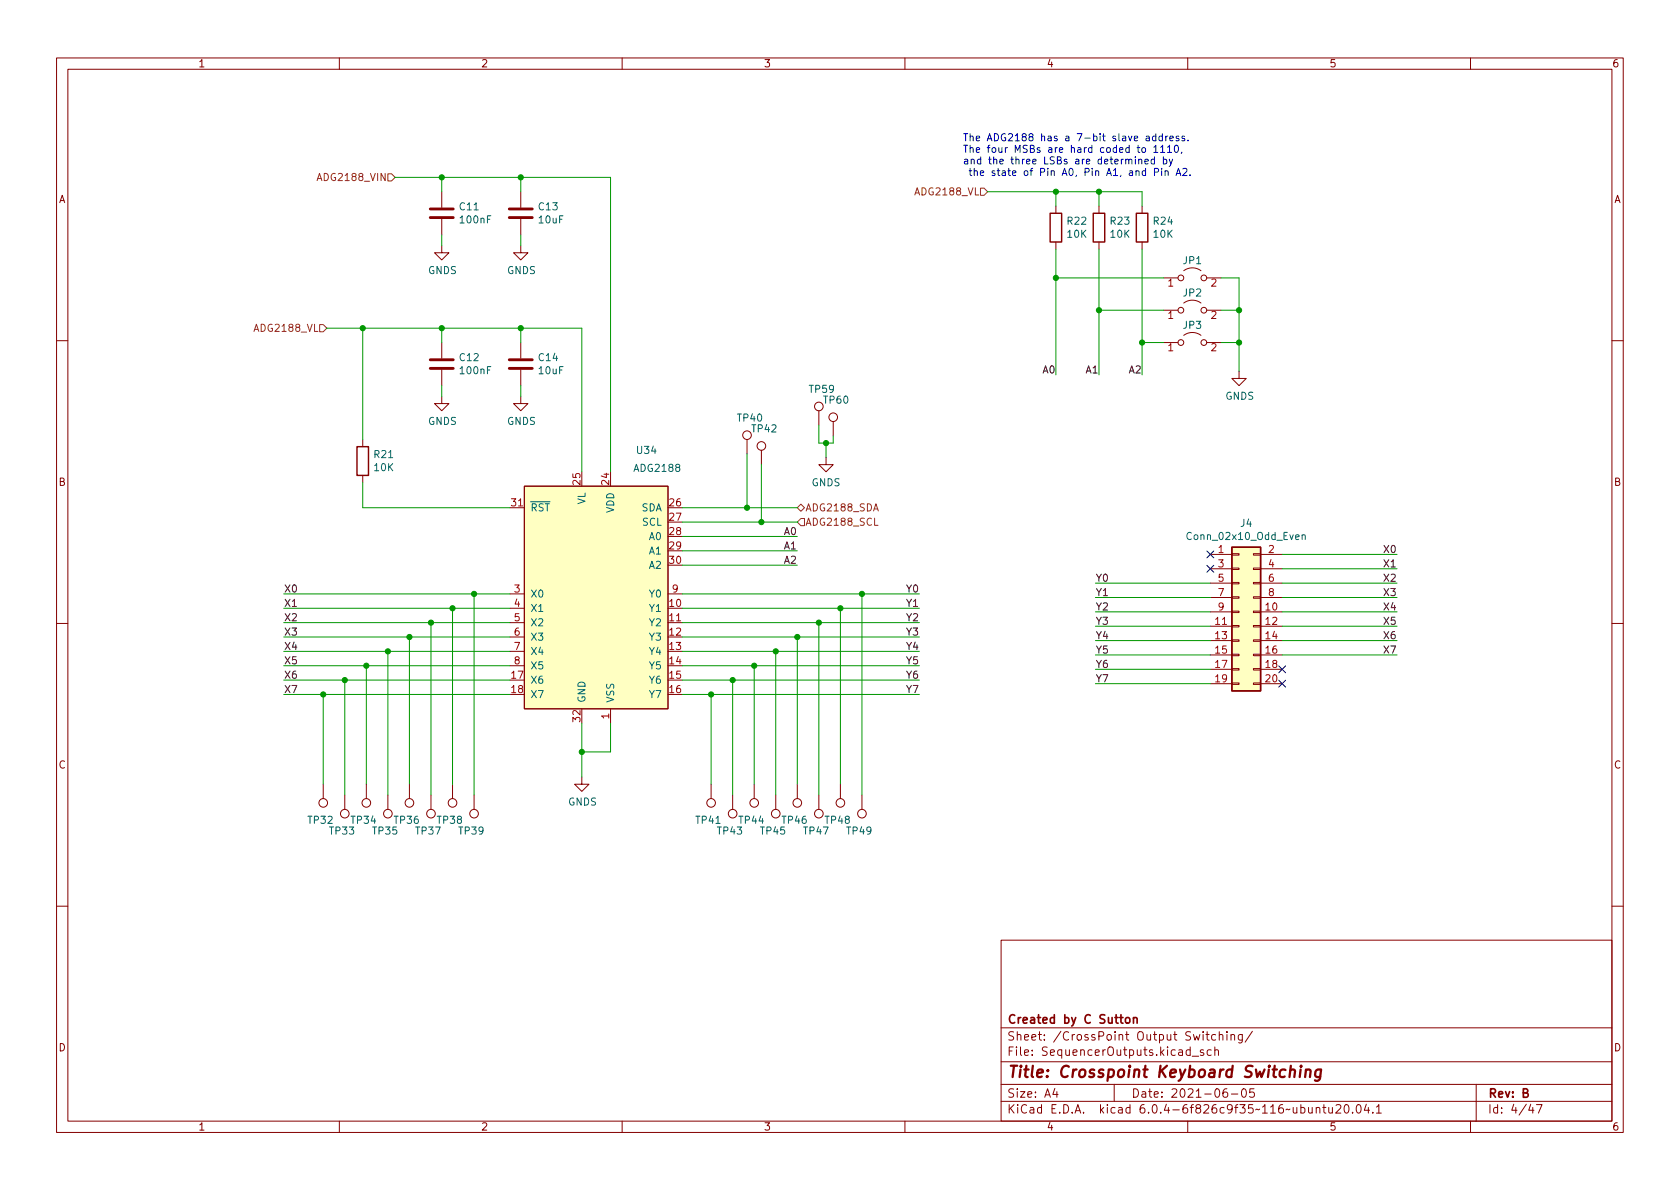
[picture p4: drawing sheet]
<svg xmlns="http://www.w3.org/2000/svg" width="297mm" height="210mm" viewBox="0 0 297 210" stroke-linecap="round" stroke-linejoin="round" font-family="sans-serif">
<g fill="none" stroke="#840000" stroke-width=".18">
<path d="M10 10.2h277v190.1h-277zM12 12.2h273v186.1h-273zM60 10.2v2M110 10.2v2M160 10.2v2M210 10.2v2M260 10.2v2M78.1 33.9v2.8M78.1 38.7v2.8M92.1 33.9v2.8M92.1 38.7v2.8M186.7 36.4v1.3"/>
<path d="M194.3 36.4v1.3M201.9 36.4v1.3M78.1 43.4v1.3h1.3l-1.3 1.3-1.3-1.3h1.3M92.1 43.4v1.3h1.2l-1.2 1.3-1.3-1.3h1.3M186.7 42.8v1.3M194.3 42.8v1.3M201.9 42.8v1.3M205.7 54.9h2.6M205.7 49.1h2.6M209.3 53.6a2.54 2.54 0 0 1 3 0M209.3 59.3a2.54 2.54 0 0 1 3 0M209.3 47.9a2.54 2.54 0 0 1 3 0"/>
<path d="M213.4 54.9h2.5M213.4 49.1h2.5M10 60.2h2M64.1 77.7v1.3M78.1 70.1v1.3h1.3l-1.3 1.2-1.3-1.2h1.3M78.1 60.6v2.8M78.1 65.4v2.8M92.1 70.1v1.3h1.2l-1.2 1.2-1.3-1.2h1.3M92.1 60.6v2.8M92.1 65.4v2.8M132.1 77.7v2.6M134.6 79.6v2.6"/>
<path d="M144.8 72.6v2.6M147.3 74.5v2.6M205.7 60.6h2.6M213.4 60.6h2.5M219.1 65.7v1.2h1.2l-1.2 1.3-1.3-1.3h1.3M285 60.2h2M64.1 84.1v1.2M90.2 89.8h2.5M92.7 86h25.4v39.3h-25.4zM146 80.9v1.3h1.3l-1.3 1.2-1.2-1.2h1.2M214 98h3.8M217.8 97.9h1.3v.3h-1.3z"/>
<path d="M221.6 97.9h1.3v.3h-1.3zM222.9 98h3.8M10 110.2h2M90.2 110.1h2.5M90.2 105h2.5M90.2 107.6h2.5M90.2 112.6h2.5M90.2 115.2h2.5M90.2 117.7h2.5M118.1 110.1h2.5M118.1 105h2.5M214 108.2h3.8"/>
<path d="M214 110.7h3.8M214 113.3h3.8M214 115.8h3.8M214 118.4h3.8M214 100.6h3.8M214 103.1h3.8M214 105.7h3.8M217.8 118.2h1.3v.3h-1.3zM217.8 115.7h1.3v.2h-1.3zM217.8 113.2h1.3v.2h-1.3zM217.8 110.6h1.3v.3h-1.3zM217.8 108.1h1.3v.2h-1.3z"/>
<path d="M217.8 105.5h1.3v.3h-1.3zM217.8 103h1.3v.2h-1.3zM217.8 100.5h1.3v.2h-1.3zM221.6 118.2h1.3v.3h-1.3zM221.6 115.7h1.3v.2h-1.3zM221.6 113.2h1.3v.2h-1.3zM221.6 110.6h1.3v.3h-1.3zM221.6 108.1h1.3v.2h-1.3zM221.6 105.5h1.3v.3h-1.3zM221.6 103h1.3v.2h-1.3zM221.6 100.5h1.3v.2h-1.3zM222.9 108.2h3.8"/>
<path d="M222.9 110.7h3.8M222.9 113.3h3.8M222.9 115.8h3.8M222.9 118.4h3.8M222.9 100.6h3.8M222.9 103.1h3.8M222.9 105.7h3.8M285 110.2h2M57.1 138.7v2.5M64.8 138.7v2.5M72.4 138.7v2.5M80 138.7v2.5"/>
<path d="M102.9 137.4v1.3h1.2l-1.2 1.2-1.3-1.2h1.3M107.9 125.3v2.6M125.7 138.7v2.5M133.3 138.7v2.5M141 138.7v2.5M148.6 138.7v2.5M214 120.9h3.8M217.8 120.8h1.3v.2h-1.3zM221.6 120.8h1.3v.2h-1.3zM222.9 120.9h3.8M61 140.6v2.5M68.6 140.6v2.5"/>
<path d="M76.2 140.6v2.5M83.8 140.6v2.5M129.5 140.6v2.5M137.2 140.6v2.5M144.8 140.6v2.5M152.4 140.6v2.5M10 160.2h2M177 166.3h108v32h-108zM285 160.2h2M60 198.3v2M110 198.3v2M160 198.3v2"/>
<path d="M177 194.8h108M177 191.8h108M177 187.8h108M177 181.8h108M186.5 192.5l-.4 1h1M186.9 193v1M197 191.8v3M210 198.3v2M210.4 185.7l-.4-.1-.3 .3v.4l.2 .3h.5M210.4 185.1v1.5M210.8 186.8h1.1M212.8 185.7l-.4-.1-.2 .2 .1 .3 .5 .1v.4h-.6"/>
<path d="M213.2 182.9h.6M213.4 182.4v1.3l.4 .2M214.1 185.7l-.4-.1-.3 .3v.4l.2 .3h.5M214.8 185.8l.2-.2 .4 .1v.9M214.8 185.1v1.5M214.9 183l-.4-.1-.3 .3v.4l.2 .3h.5M215.6 183.1l.2-.2 .3 .1 .1 .9M215.6 182.4v1.5M216.9 192.5a.59 .59 0 0 0-.7 .7v.5l.2 .3h.4l.2-.1 .1-.5-.2-.2-.4-.1-.3 .3M216.9 182.4v.2M216.9 182.9v1M217.6 183.1l.3-.2 .3 .1 .1 .9"/>
<path d="M217.6 182.9v1M217.7 193.5h1.2M219.6 182.9v1.2l-.2 .3h-.4M219.6 183l-.4-.1-.3 .3v.4l.2 .3h.5M219.7 192.6l.2-.1a.81 .81 0 0 1 .5 .7 .81 .81 0 0 1-.3 .8h-.1a.81 .81 0 0 1-.6-.6 .81 .81 0 0 1 .3-.8zM221.4 182.4l-1.3 1.9M221.7 192.5h-.7l-.1 .7 .2-.1 .5 .1 .2 .2-.1 .5-.2 .1-.6-.1M232.7 196l.2-.2 .4 .1 .1 .9M232.7 195.8v1M233.9 195.8h.5M234.1 195.3v1.3l.3 .2M234.9 195.8l.1 1h.4l.2-.1"/>
<path d="M235.6 195.8v1M236.2 195.5l.6-.2 .2 .2 .1 .3-1 1h1M237.8 195.5l.2-.2a.81 .81 0 0 1 .6 .7 .81 .81 0 0 1-.3 .8h-.2a.81 .81 0 0 1-.3-1.3zM239.1 196.7v.1M240 195.4l.1-.1a.81 .81 0 0 1 .6 .7 .81 .81 0 0 1-.3 .8h-.1a.81 .81 0 0 1-.6-.6 .81 .81 0 0 1 .3-.8zM241.6 195.3l-.4 1h.9M241.9 195.8v1M242.7 196.7v.1M243.4 195.8l.4-.5v1.5M243.4 196.8h.8M260 198.3v2M261 191.8v6.5"/>
<path d="M270.6 195.3l-.3 1h.9M271 195.8v1M271.7 195.3h.9l-.6 1.5"/>
<circle cx="208.8" cy="49.1" r=".51"/>
<circle cx="208.8" cy="54.9" r=".51"/>
<circle cx="212.9" cy="54.9" r=".51"/>
<circle cx="212.9" cy="49.1" r=".51"/>
<circle cx="132.1" cy="77" r=".76"/>
<circle cx="134.6" cy="78.9" r=".76"/>
<circle cx="144.8" cy="71.9" r=".76"/>
<circle cx="147.3" cy="73.8" r=".76"/>
<circle cx="208.8" cy="60.6" r=".51"/>
<circle cx="212.9" cy="60.6" r=".51"/>
<circle cx="57.1" cy="142" r=".76"/>
<circle cx="61" cy="143.9" r=".76"/>
<circle cx="64.8" cy="142" r=".76"/>
<circle cx="68.6" cy="143.9" r=".76"/>
<circle cx="72.4" cy="142" r=".76"/>
<circle cx="76.2" cy="143.9" r=".76"/>
<circle cx="80" cy="142" r=".76"/>
<circle cx="83.8" cy="143.9" r=".76"/>
<circle cx="125.7" cy="142" r=".76"/>
<circle cx="129.5" cy="143.9" r=".76"/>
<circle cx="133.3" cy="142" r=".76"/>
<circle cx="137.2" cy="143.9" r=".76"/>
<circle cx="141" cy="142" r=".76"/>
<circle cx="144.8" cy="143.9" r=".76"/>
<circle cx="148.6" cy="142" r=".76"/>
<circle cx="152.4" cy="143.9" r=".76"/>
</g>
<path d="M228.1 189.3a.49 .49 0 0 1 .9 .1l-.2 1.1M230 189.1l-.2 1.4M230 188.5l-.1 .1 .1 .1 .1-.1-.1-.1v.2M230.9 189.3a.49 .49 0 0 1 .8 .1l-.1 1.1M230.9 189.1l-.1 1.4M233.6 189.2a.66 .66 0 0 0-1 .3l-.1 .6 .2 .3 .1 .1 .6-.1M233.6 189.1l-.2 1.6a.6 .6 0 0 1-.9 .3" fill="none" stroke="#840000" stroke-width=".4"/>
<path d="M200.4 179.9v1M199.1 180.1l.2-.2 .4 .2 .1 .5-.2 .3h-.3l-.2-.1zM200.4 180.1l.2-.2 .4 .1 .1 .9" fill="none" stroke="#840000" stroke-width=".3"/>
<path d="M76.1 38.5h4M76.1 37h4M90 38.5h4.1M90 37h4.1M76.1 65.1h4M76.1 63.6h4M90 65.1h4.1M90 63.6h4.1" fill="none" stroke="#840000" stroke-width=".51"/>
<g fill="#ffffc2" stroke="#ffffc2" stroke-width=".18">
<path d="M217.8 96.8h5.1v25.4h-5.1z"/>
<path d="M92.7 86h25.4v39.3h-25.4z"/>
</g>
<path d="M185.7 37.7h2v5.1h-2zM193.3 37.7h2v5.1h-2zM200.9 37.7h2v5.1h-2zM63.1 79h2.1v5.1h-2.1zM217.8 96.8h5.1v25.4h-5.1z" fill="none" stroke="#840000" stroke-width=".25"/>
<path d="M230.2 94.7l.2-.1h.3l.1 .8M230.2 94.6v.8" fill="none" stroke="#006464" stroke-width=".18"/>
<path d="M56.1 31.9l.4-1.2 .4 1.2M68.6 30.7h.6l.6 .7-.6 .6h-.6zM173.4 33.3h.6l.6 .6-.6 .6h-.6zM56.5 57.4h.6l.7 .6-.7 .7h-.6zM141 89.8l.6-.7 .6 .7-.6 .6zM141.6 91.7h.6v1.3h-.6l-.6-.7zM154.6 91.6v1.3h.6" fill="none" stroke="#725600" stroke-width=".18"/>
<g fill="none" stroke="#0000c2" stroke-width=".18">
<path d="M200.7 28.2v.8M201.3 28.3l.2-.1h.3l.1 .8M201.3 28.2v.8M202 26.2l.3-.1 .3 .2v.4l-.3 .3-.3-.1-.1-.2zM202.4 28.6l.6-.1v-.3h-.4l-.2 .1 .1 .6h.5M202.6 30.3l-.4-.1-.3 .2 .2 .6h.5M202.6 29.8v1.2M202.7 24.1h.5v.8M203.2 24.4h-.4l-.2 .2 .2 .3 .4-.1M204 26l.4-.3v1.3M204 27h.7M204.1 28.2h-.3l-.3 .2 .1 .5h.5"/>
<path d="M204.1 30.4h.6l.1-.2v-.3l-.7-.1v1.2M204.1 27.7v1.3M204.4 24.1h-.4l-.2 .2 .1 .5h.5M204.4 23.6v1.3M205.2 26l.4-.3v1.3M205.2 27h.7M205.4 29.8v.1M205.4 30.2v.8M205.5 24.1h-.3l-.3 .2 .1 .5h.5M205.5 23.6v1.3M205.7 28.2h.4l.2 .2-.1 .5h-.5M205.7 27.7v1.3"/>
<path d="M206 30.3l.2-.1 .3 .1v.7M206 30.2v.8M206.1 24.1v.8M206.4 26l.4-.3v1.3M206.4 27h.7M206.5 24.1l-.4 .2M206.7 28.2l.3 .8M206.8 24.5l.6-.1v-.3h-.4l-.2 .1 .1 .6h.5M207.3 28.2l-.4 1.1-.2 .1M207.8 25.8l.1-.1a.68 .68 0 0 1 .5 .6 .68 .68 0 0 1-.5 .7l-.1-.2-.2-.3zM207.9 31l.5-1.2 .4 1.2M208.1 30.7h.6"/>
<path d="M208.4 24.1h-.3l-.2 .1 .1 .2 .4 .1v.3h-.5M209 26.9l-.2 .2M209.1 29.9l.5-.1 .3 .3-.8 .9h.8M209.4 24.1h-.3l-.1 .1v.2l.4 .1v.3h-.4M210 24.8v.1M210.4 30.9v.1"/>
</g>
<g fill="none" stroke="#009600" stroke-width=".18">
<path d="M69.8 31.4h38.1v52M78.1 31.4v2.5M92.1 31.4v2.5M174.6 33.9h27.3v2.5M186.7 33.9v2.5M194.3 33.9v2.5M57.8 58h45.1v25.4M64.1 58v19.7M78.1 41.5v1.9M78.1 58v2.6M92.1 41.5v1.9M92.1 58v2.6"/>
<path d="M186.7 49.1h19M186.7 44.1v22.2M194.3 44.1v22.2M194.3 54.9h11.4M201.9 44.1v22.2M215.9 49.1h3.2v16.6M215.9 54.9h3.2M78.1 68.2v1.9M92.1 68.2v1.9M144.8 75.2v3.2h2.5v-1.3M146 78.4v2.5M201.9 60.6h3.8"/>
<path d="M215.9 60.6h3.2M64.1 85.3v4.5h26.1M120.6 92.3h20.4M120.6 94.9h20.4M120.6 99.9h20.4M120.6 97.4h20.4M120.6 89.8h20.4M132.1 80.3v9.5M134.6 82.2v10.1M226.7 98h20.3M50.2 115.2h40M50.2 110.1h40"/>
<path d="M50.2 107.6h40M50.2 112.6h40M50.2 117.7h40M50.2 105h40M64.8 117.7v21M68.6 115.2v25.4M72.4 112.6v26.1M76.2 110.1v30.5M80 107.6v31.1M83.8 105v35.6M120.6 115.2h42M120.6 110.1h42"/>
<path d="M120.6 107.6h42M120.6 112.6h42M120.6 117.7h42M120.6 105h42M133.3 117.7v21M137.2 115.2v25.4M141 112.6v26.1M144.8 110.1v30.5M148.6 107.6v31.1M152.4 105v35.6M193.7 108.2h20.3M193.7 105.7h20.3"/>
<path d="M193.7 115.8h20.3M193.7 110.7h20.3M193.7 118.4h20.3M193.7 103.1h20.3M193.7 113.3h20.3M226.7 108.2h20.3M226.7 105.7h20.3M226.7 115.8h20.3M226.7 110.7h20.3M226.7 103.1h20.3M226.7 100.6h20.3M226.7 113.3h20.3"/>
<path d="M50.2 120.3h40M50.2 122.8h40M57.1 122.8v15.9M61 120.3v20.3M102.9 127.9v9.5M107.9 127.9v5.1h-5M120.6 120.3h42M120.6 122.8h42M125.7 122.8v15.9M129.5 120.3v20.3M193.7 120.9h20.3"/>
</g>
<path d="M213.4 97.4l1.2 1.2M213.4 100l1.2 1.2M214.6 97.4l-1.2 1.2M214.6 100l-1.2 1.2M226.1 117.7l1.2 1.3M227.3 117.7l-1.2 1.3M226.1 120.3l1.2 1.2M227.3 120.3l-1.2 1.2" fill="none" stroke="#000084" stroke-width=".18"/>
<g fill="#009600" stroke="#009600" stroke-width=".18">
<circle cx="125.7" cy="122.8" r=".46"/>
<circle cx="129.5" cy="120.3" r=".46"/>
<circle cx="137.2" cy="115.2" r=".46"/>
<circle cx="144.8" cy="110.1" r=".46"/>
<circle cx="141" cy="112.6" r=".46"/>
<circle cx="133.3" cy="117.7" r=".46"/>
<circle cx="194.3" cy="54.9" r=".46"/>
<circle cx="186.7" cy="49.1" r=".46"/>
<circle cx="57.1" cy="122.8" r=".46"/>
<circle cx="83.8" cy="105" r=".46"/>
<circle cx="76.2" cy="110.1" r=".46"/>
<circle cx="80" cy="107.6" r=".46"/>
<circle cx="72.4" cy="112.6" r=".46"/>
<circle cx="102.9" cy="133" r=".46"/>
<circle cx="64.8" cy="117.7" r=".46"/>
<circle cx="68.6" cy="115.2" r=".46"/>
<circle cx="61" cy="120.3" r=".46"/>
<circle cx="152.4" cy="105" r=".46"/>
<circle cx="146" cy="78.4" r=".46"/>
<circle cx="148.6" cy="107.6" r=".46"/>
<circle cx="134.6" cy="92.3" r=".46"/>
<circle cx="132.1" cy="89.8" r=".46"/>
<circle cx="78.1" cy="31.4" r=".46"/>
<circle cx="64.1" cy="58" r=".46"/>
<circle cx="78.1" cy="58" r=".46"/>
<circle cx="92.1" cy="58" r=".46"/>
<circle cx="92.1" cy="31.4" r=".46"/>
<circle cx="219.1" cy="54.9" r=".46"/>
<circle cx="219.1" cy="60.6" r=".46"/>
<circle cx="201.9" cy="60.6" r=".46"/>
<circle cx="186.7" cy="33.9" r=".46"/>
<circle cx="194.3" cy="33.9" r=".46"/>
</g>
<text font-size="2.8" fill="#840000" x="178" y="190.6">Title: Crosspoint Keyboard Switching</text>
<g font-size="2.1" fill="#840000">
<text x="178" y="184">Sheet: /CrossPoint Output Switching/</text>
<text x="178" y="181">Created by C Sutton</text>
<text x="178" y="186.7">File: SequencerOutputs.kicad_sch</text>
<text x="178" y="196.9">KiCad E.D.A. kicad 6.0.4-6f826c9f35~116~ubuntu20.04.1</text>
<text x="178" y="194.1">Size: A4</text>
<text x="200" y="194.1">Date: 2021-06-05</text>
<text x="263" y="194.1">Rev: B</text>
<text x="263" y="196.9">Id: 4/47</text>
</g>
<g font-size="1.8" fill="#840000">
<text x="35" y="11.9">1</text>
<text x="85" y="11.9">2</text>
<text x="135" y="11.9">3</text>
<text x="185" y="11.9">4</text>
<text x="235" y="11.9">5</text>
<text x="285" y="11.9">6</text>
<text x="10.3" y="35.9">A</text>
<text x="285.3" y="35.9">A</text>
<text x="10.3" y="85.9">B</text>
<text x="285.3" y="85.9">B</text>
<text x="10.3" y="135.9">C</text>
<text x="285.3" y="135.9">C</text>
<text x="10.3" y="185.9">D</text>
<text x="285.3" y="185.9">D</text>
<text x="35" y="199.9">1</text>
<text x="85" y="199.9">2</text>
<text x="135" y="199.9">3</text>
<text x="185" y="199.9">4</text>
<text x="235" y="199.9">5</text>
<text x="285" y="199.9">6</text>
</g>
<g font-size="1.8" fill="#0000c2">
<text x="170.2" y="25">The ADG2188 has a 7-bit slave address.</text>
<text x="170.2" y="27">The four MSBs are hard coded to 1110,</text>
<text x="170.2" y="29.1">and the three LSBs are determined by</text>
<text x="170.7" y="31.1">the state of Pin A0, Pin A1, and Pin A2.</text>
</g>
<g font-size="1.8" fill="#725600">
<text x="56.7" y="32">ADG2188_VIN</text>
<text x="162.1" y="34.5">ADG2188_VL</text>
<text x="45.3" y="58.7">ADG2188_VL</text>
<text x="142.3" y="93">ADG2188_SCL</text>
<text x="142.3" y="90.4">ADG2188_SDA</text>
</g>
<g font-size="1.8" fill="#006464">
<text x="81.3" y="37.2">C11</text>
<text x="81.5" y="39.5">100nF</text>
<text x="95.3" y="37.2">C13</text>
<text x="95.3" y="39.5">10uF</text>
<text x="188.8" y="39.7">R22</text>
<text x="196.4" y="39.7">R23</text>
<text x="204" y="39.7">R24</text>
<text x="188.8" y="42">10K</text>
<text x="196.4" y="42">10K</text>
<text x="204" y="42">10K</text>
<text x="209.2" y="46.7">JP1</text>
<text x="75.7" y="48.5">GNDS</text>
<text x="89.6" y="48.5">GNDS</text>
<text x="209.2" y="52.4">JP2</text>
<text x="209.2" y="58.1">JP3</text>
<text x="81.3" y="63.8">C12</text>
<text x="95.3" y="63.8">C14</text>
<text x="81.5" y="66.2">100nF</text>
<text x="95.3" y="66.2">10uF</text>
<text x="143.2" y="69.5">TP59</text>
<text x="145.7" y="71.4">TP60</text>
<text x="216.6" y="70.7">GNDS</text>
<text x="75.7" y="75.1">GNDS</text>
<text x="89.6" y="75.1">GNDS</text>
<text x="130.5" y="74.5">TP40</text>
<text x="133" y="76.4">TP42</text>
<text x="66.2" y="81">R21</text>
<text x="66.2" y="83.3">10K</text>
<text x="112.3" y="83.4">ADG2188</text>
<text x="112.7" y="80.3">U34</text>
<text x="103.5" y="89.2" transform="rotate(-90 103.5 89.2)">VL</text>
<text x="143.5" y="86">GNDS</text>
<text x="93.7" y="90.4">~{RST}</text>
<text x="108.6" y="90.7" transform="rotate(-90 108.6 90.7)">VDD</text>
<text x="113.4" y="90.4">SDA</text>
<text x="113.6" y="93">SCL</text>
<text x="114.8" y="95.5">A0</text>
<text x="210.3" y="95.5">Conn_02x10_Odd_Even</text>
<text x="219.4" y="93.2">J4</text>
<text x="114.8" y="98">A1</text>
<text x="114.8" y="100.6">A2</text>
<text x="93.7" y="105.7">X0</text>
<text x="114.9" y="105.7">Y0</text>
<text x="93.7" y="108.2">X1</text>
<text x="93.7" y="110.7">X2</text>
<text x="93.7" y="113.3">X3</text>
<text x="114.9" y="108.2">Y1</text>
<text x="114.9" y="110.7">Y2</text>
<text x="114.9" y="113.3">Y3</text>
<text x="93.7" y="115.8">X4</text>
<text x="93.7" y="118.4">X5</text>
<text x="114.9" y="115.8">Y4</text>
<text x="114.9" y="118.4">Y5</text>
<text x="93.7" y="120.9">X6</text>
<text x="93.7" y="123.4">X7</text>
<text x="103.5" y="124.3" transform="rotate(-90 103.5 124.3)">GND</text>
<text x="108.6" y="124.3" transform="rotate(-90 108.6 124.3)">VSS</text>
<text x="114.9" y="120.9">Y6</text>
<text x="114.9" y="123.4">Y7</text>
<text x="100.4" y="142.4">GNDS</text>
<text x="54.5" y="145.7">TP32</text>
<text x="58.3" y="147.6">TP33</text>
<text x="62.2" y="145.7">TP34</text>
<text x="66" y="147.6">TP35</text>
<text x="69.8" y="145.7">TP36</text>
<text x="73.6" y="147.6">TP37</text>
<text x="77.4" y="145.7">TP38</text>
<text x="81.2" y="147.6">TP39</text>
<text x="123.1" y="145.7">TP41</text>
<text x="126.9" y="147.6">TP43</text>
<text x="130.7" y="145.7">TP44</text>
<text x="134.5" y="147.6">TP45</text>
<text x="138.4" y="145.7">TP46</text>
<text x="142.2" y="147.6">TP47</text>
<text x="146" y="145.7">TP48</text>
<text x="149.8" y="147.6">TP49</text>
</g>
<g font-size="1.8" fill="#a90000">
<text x="206.5" y="50.7">1</text>
<text x="214.1" y="50.7">2</text>
<text x="206.5" y="56.4">1</text>
<text x="214.1" y="56.4">2</text>
<text x="206.5" y="62.1">1</text>
<text x="214.1" y="62.1">2</text>
<text x="90.5" y="89.5">31</text>
<text x="102.6" y="85.7" transform="rotate(-90 102.6 85.7)">25</text>
<text x="107.7" y="85.7" transform="rotate(-90 107.7 85.7)">24</text>
<text x="118.4" y="89.5">26</text>
<text x="118.4" y="92.1">27</text>
<text x="118.4" y="94.6">28</text>
<text x="118.4" y="97.1">29</text>
<text x="118.4" y="99.7">30</text>
<text x="215.4" y="97.8">1</text>
<text x="215.4" y="100.3">3</text>
<text x="224.3" y="97.8">2</text>
<text x="224.3" y="100.3">4</text>
<text x="90.9" y="104.8">3</text>
<text x="90.9" y="107.3">4</text>
<text x="118.4" y="107.3">10</text>
<text x="118.9" y="104.8">9</text>
<text x="215.4" y="102.9">5</text>
<text x="215.4" y="105.4">7</text>
<text x="215.4" y="107.9">9</text>
<text x="223.8" y="107.9">10</text>
<text x="224.3" y="102.9">6</text>
<text x="224.3" y="105.4">8</text>
<text x="90.9" y="109.8">5</text>
<text x="90.9" y="112.4">6</text>
<text x="118.4" y="109.8">11</text>
<text x="118.4" y="112.4">12</text>
<text x="214.9" y="110.5">11</text>
<text x="214.9" y="113">13</text>
<text x="223.8" y="110.5">12</text>
<text x="223.8" y="113">14</text>
<text x="90.9" y="114.9">7</text>
<text x="90.9" y="117.5">8</text>
<text x="118.4" y="114.9">13</text>
<text x="118.4" y="117.5">14</text>
<text x="214.9" y="115.6">15</text>
<text x="214.9" y="118.1">17</text>
<text x="223.8" y="115.6">16</text>
<text x="223.8" y="118.1">18</text>
<text x="90.5" y="120">17</text>
<text x="90.5" y="122.5">18</text>
<text x="118.4" y="120">15</text>
<text x="118.4" y="122.5">16</text>
<text x="214.9" y="120.6">19</text>
<text x="223.8" y="120.6">20</text>
<text x="102.6" y="127.6" transform="rotate(-90 102.6 127.6)">32</text>
<text x="107.7" y="127.1" transform="rotate(-90 107.7 127.1)">1</text>
</g>
<g font-size="1.8" fill="#0f0f0f">
<text x="184.4" y="66">A0</text>
<text x="192" y="66">A1</text>
<text x="199.7" y="66">A2</text>
<text x="138.7" y="94.6">A0</text>
<text x="138.7" y="99.7">A2</text>
<text x="138.7" y="97.1">A1</text>
<text x="244.9" y="100.3">X1</text>
<text x="244.9" y="97.8">X0</text>
<text x="50.2" y="107.3">X1</text>
<text x="50.2" y="104.8">X0</text>
<text x="160.4" y="107.3">Y1</text>
<text x="160.4" y="104.8">Y0</text>
<text x="193.7" y="102.9">Y0</text>
<text x="193.7" y="105.4">Y1</text>
<text x="193.7" y="107.9">Y2</text>
<text x="244.9" y="102.9">X2</text>
<text x="244.9" y="105.4">X3</text>
<text x="244.9" y="107.9">X4</text>
<text x="50.2" y="109.8">X2</text>
<text x="50.2" y="112.4">X3</text>
<text x="160.4" y="109.8">Y2</text>
<text x="160.4" y="112.4">Y3</text>
<text x="193.7" y="110.5">Y3</text>
<text x="193.7" y="113">Y4</text>
<text x="244.9" y="113">X6</text>
<text x="244.9" y="110.5">X5</text>
<text x="50.2" y="114.9">X4</text>
<text x="50.2" y="117.5">X5</text>
<text x="160.4" y="117.5">Y5</text>
<text x="160.4" y="114.9">Y4</text>
<text x="193.7" y="115.6">Y5</text>
<text x="193.7" y="118.1">Y6</text>
<text x="244.9" y="115.6">X7</text>
<text x="50.2" y="122.5">X7</text>
<text x="50.2" y="120">X6</text>
<text x="160.4" y="122.5">Y7</text>
<text x="160.4" y="120">Y6</text>
<text x="193.7" y="120.6">Y7</text>
</g>
</svg>
